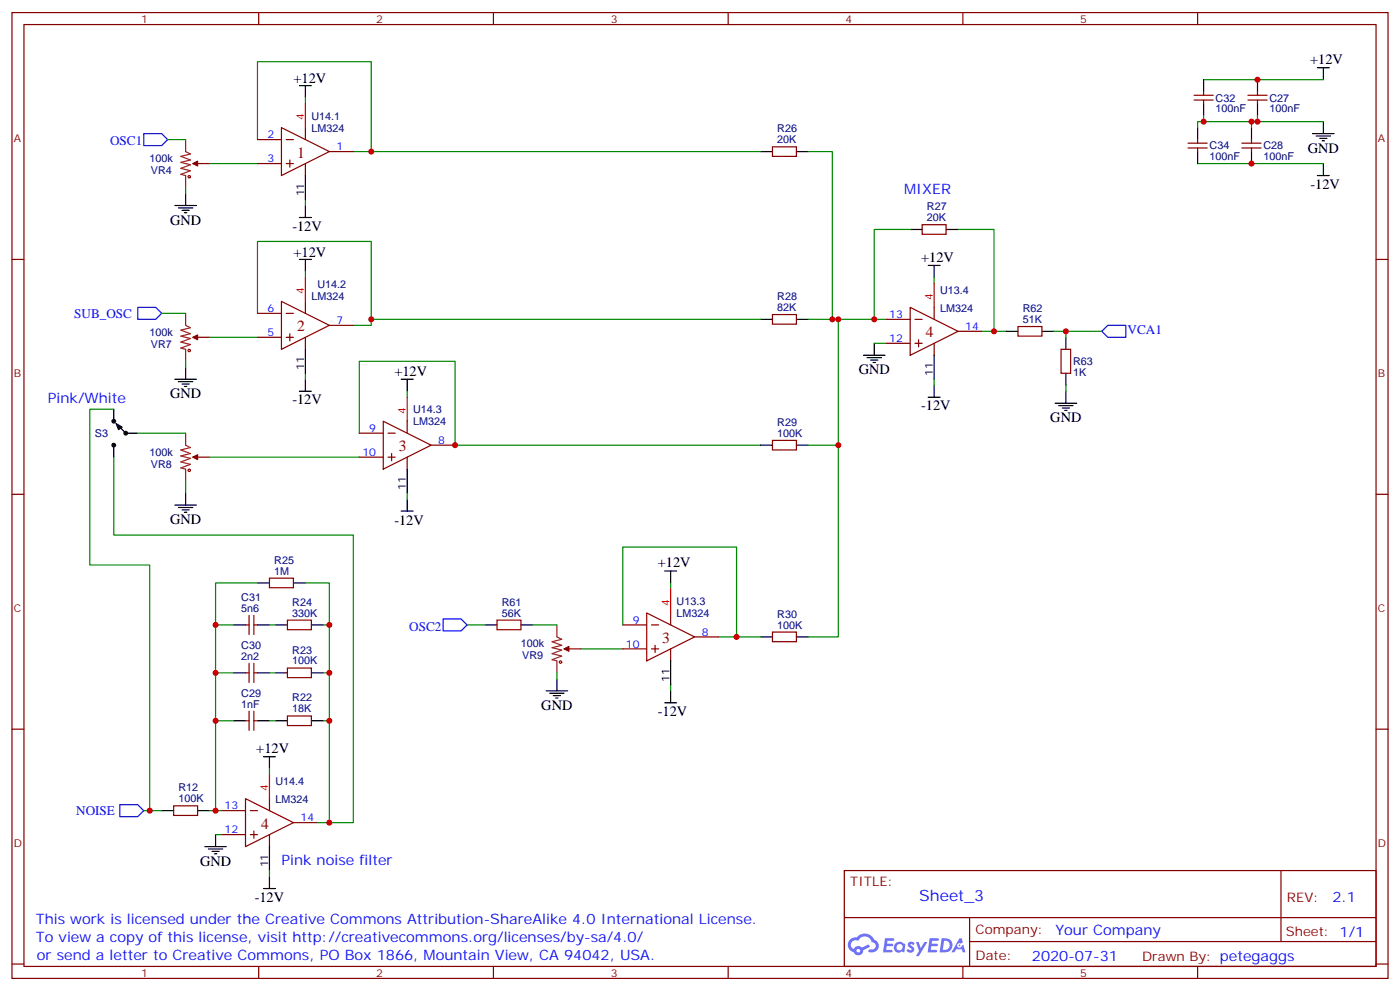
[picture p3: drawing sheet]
<svg xmlns="http://www.w3.org/2000/svg" width="412mm" height="292mm" viewBox="0 0 412 292" stroke-linecap="round" stroke-linejoin="round" font-family="sans-serif">
<g fill="none" stroke="#870000" stroke-width=".35">
<path d="M3.5 3.7h405.4v284.3h-405.4zM7.1 7.2h398.2v277.3h-398.2zM76.2 3.7v3.5M145.3 3.7v3.5M214.5 3.7v3.5M283.6 3.7v3.5M352.8 3.7v3.5M3.5 76.4h3.6M405.3 76.4h3.6M3.5 145.5h3.6M405.3 145.5h3.6M3.5 214.7h3.6"/>
<path d="M405.3 214.7h3.6M248.7 256.3h156.6v28.2h-156.6zM377.3 256.3v20.9M248.7 270.1h156.5M285.6 277.2h119.6M285.6 270.1v14.2M3.5 283.8h3.6M76.2 284.5v3.5M145.3 284.5v3.5M214.5 284.5v3.5M283.6 284.5v3.5M352.8 284.5v3.5"/>
<path d="M405.3 283.8h3.6"/>
</g>
<g fill="#5487ff">
<path d="M267.7 277.5a1.22 1.22 0 0 1 1.7 .2l-.4 .6a.47 .47 0 0 0-.3-.4 .47 .47 0 0 0-.5 .2l.1 .2a1.14 1.14 0 0 1 .8 1.8 1.14 1.14 0 0 1-1.9 0l-.2-.2 .5-.6 .7 .5a.29 .29 0 0 0 .3-.3 .29 .29 0 0 0-.2-.3 1.04 1.04 0 0 1-.6-1.7z"/>
<path d="M260.7 276.2h2.4l.3 .2-.2 .5-1.8 .1-.1 .8h1.5l.3 .4-.3 .4h-1.6l-.2 1.1h1.7l.2 .3-.2 .3-2.6 .1z"/>
<path d="M273.8 276.2h2.4l.3 .2-.1 .5-1.8 .1-.2 .8h1.6l.3 .4-.4 .4-1.6-.1-.1 1.1 1.7 .1 .2 .3-.2 .3-2.6 .1z"/>
<path d="M282.6 276.2h.7l.3 1.3-.6 .3a.69 .69 0 0 0-1 .3 .69 .69 0 0 0 .4 .9 .69 .69 0 0 0 .9-.6l.5-.2 .6 2.2h-.8l-.2-.9h-1.8l-.5 .9h-.8z"/>
<path d="M269.8 277.3h.8l.6 1.8 1.1-1.8h.9l-2.6 4.2h-.8l.9-1.5z"/>
<path d="M277.4 276.2l-.6 4.2h1.3a2.11 2.11 0 0 0 2.5-2.1 2.11 2.11 0 0 0-2.5-2.1zM278.1 277a1.39 1.39 0 0 1 1.7 1.4 1.39 1.39 0 0 1-1.8 1.2h-.3z"/>
<path d="M263.7 277.8a1.54 1.54 0 0 0-.1 2.2 1.54 1.54 0 0 0 2.2 .1l.6 .3 .3-2.3-.2-.3h-.4a1.49 1.49 0 0 0-2.4 0zM264 278.8a.94 .94 0 0 1 1.8 0 .94 .94 0 0 1-1.8 0z"/>
<path d="M250.4 276.6a2.18 2.18 0 0 0 1.1 3.7 1.44 1.44 0 0 0 1.6 .9 1.44 1.44 0 0 0 1.2-1.4l2-1.1-.5-.7-1.9 1a1.47 1.47 0 0 0-2.4 .4 1.39 1.39 0 0 1-.7-1.9 1.39 1.39 0 0 1 2-.5 2.12 2.12 0 0 1 2.2-1.3 2.12 2.12 0 0 1 1.9 1.7 1.14 1.14 0 0 1 1.1 1.4 1.14 1.14 0 0 1-1.7 .7 .43 .43 0 0 0-.5 .4 .43 .43 0 0 0 .4 .5 1.98 1.98 0 0 0 2.5-1.2 1.98 1.98 0 0 0-1.2-2.6 3.1 3.1 0 0 0-5.3-.6l-.9 .1zM252.3 279.9a.55 .55 0 0 1 1.1 0 .55 .55 0 0 1-1.1 0z"/>
<circle cx="282.6" cy="278.3" r=".26"/>
</g>
<path d="M42.3 39.3h5.3l1.8 1.8-1.8 1.8h-5.3zM40.6 90.5h5.3l1.7 1.8-1.7 1.7h-5.3zM326.3 95.8h5.3v3.5h-5.3l-1.7-1.8zM130.5 182.2h5.3l1.8 1.8-1.8 1.7h-5.3zM35.3 236.9h5.3l1.7 1.8-1.7 1.7h-5.3z" fill="none" stroke="#00f" stroke-width=".35"/>
<path d="M54.7 41.1v3.5l1.4 .7-2.8 .7 2.8 1.1-2.8 .7 2.8 .7-2.8 1.1 2.8 .7-2.8 1 1.4 .4v3.5M56.8 48.2h1.4M54.7 92.3v3.5l1.4 .7-2.8 .7 2.8 1-2.8 .8 2.8 .7-2.8 1 2.8 .7-2.8 1.1 1.4 .3v3.6M56.8 99.3h1.4M54.7 127.5v3.6l1.4 .7-2.8 .7 2.8 1-2.8 .7 2.8 .7-2.8 1.1 2.8 .7-2.8 1.1 1.4 .3v3.5M56.8 134.6h1.4M164 184v3.5l1.5 .7-2.9 .7 2.9 1.1-2.9 .7 2.9 .7-2.9 1 2.9 .7-2.9 1.1 1.4 .4v3.5M166.2 191h1.4" fill="none" stroke="#8c2424" stroke-width=".35"/>
<g fill="#870000" stroke="#870000" stroke-width=".35">
<path d="M56.8 48.2l1.4-.8v1.5z"/>
<path d="M56.8 99.3l1.4-.7v1.4z"/>
<path d="M56.8 134.6l1.4-.7v1.4z"/>
<path d="M166.2 191l1.4-.7v1.4z"/>
</g>
<g fill="none" stroke="#a10000" stroke-width=".35">
<circle cx="55.7" cy="52" r=".35"/>
<circle cx="55.7" cy="103.2" r=".35"/>
<circle cx="55.7" cy="138.5" r=".35"/>
<circle cx="165.1" cy="194.9" r=".35"/>
</g>
<g fill="none" stroke="#870000" stroke-width=".35">
<path d="M82.9 37.6l14.1 7-14.1 7.1zM90 37.6v3.5M351.7 29.5h5.7M351.7 28h5.7M354.5 27v1M354.5 29.5v1M367.6 29.5h5.6M367.6 28h5.6M370.4 27v1M370.4 29.5v1M58.2 48.2h3.5M75.8 48.2h7.1"/>
<path d="M75.8 41.1h7.1M84.3 48.2h2.1M84.3 41.1h2.1M85.4 47.1v2.1M90 48.2v3.5M97 44.6h7.1M227.5 43.2h7.1v2.8h-7.1zM350 43.6h5.6M350 42.2h5.6M352.8 41.1v1.1M352.8 43.6v1M365.8 43.6h5.7"/>
<path d="M365.8 42.2h5.7M368.7 41.1v1.1M368.7 43.6v1M271.6 66.1h7.1v2.9h-7.1zM58.2 99.3h3.5M75.8 99.3h7.1M75.8 92.3h7.1M82.9 88.7l14.1 7.1-14.1 7zM84.3 99.3h2.1M84.3 92.3h2.1M85.4 98.2v2.2M90 88.7v3.6"/>
<path d="M90 99.3v3.5M97 95.8h7.1M227.5 92.6h7.1v2.8h-7.1zM261.1 94h7M268.1 90.5l14.1 7-14.1 7.1zM269.5 94h2.1M275.2 90.5v3.5M282.2 97.5h7.1M299.9 96.1h7v2.9h-7zM261.1 101.1h7M269.5 101.1h2.1M270.6 100v2.1"/>
<path d="M275.2 101.1v3.5M312.6 102.8h2.8v7.1h-2.8zM58.2 134.6h3.5M105.8 134.6h7.1M105.8 127.5h7.1M112.9 124l14.1 7.1-14.1 7zM114.3 134.6h2.1M114.3 127.5h2.1M115.4 133.5v2.1M119.9 124v3.5M119.9 134.6v3.5M127 131.1h7.1"/>
<path d="M227.5 129.6h7.1v2.9h-7.1zM79.4 170.2h7v2.8h-7zM72.3 198.1h1.1M72.3 184h1.1M73.4 181.2v5.6M73.4 195.3v5.6M74.8 181.2v5.6M74.8 195.3v5.6M74.8 198.1h1M74.8 184h1M84.7 196.7h7v2.8h-7zM84.7 182.6h7v2.8h-7z"/>
<path d="M146.4 182.6h7.1v2.8h-7.1zM167.6 191h3.5M183.4 184h7.1M183.4 191h7.1M190.5 180.4l14.1 7.1-14.1 7.1zM191.9 184h2.1M191.9 191h2.1M193 190v2.1M197.6 180.4v3.6M197.6 191v3.6M204.6 187.5h7.1M227.5 186.1h7.1v2.8h-7.1z"/>
<path d="M72.3 212.2h1.1M73.4 209.4v5.6M74.8 209.4v5.6M74.8 212.2h1M84.7 210.8h7v2.8h-7zM51.2 237.2h7v2.9h-7zM65.3 238.7h7M72.3 235.1l14.1 7.1-14.1 7zM73.7 238.7h2.1M79.4 235.1v3.6M65.3 245.7h7M73.7 245.7h2.1"/>
<path d="M74.8 244.7v2.1M79.4 245.7v3.5M86.4 242.2h7.1"/>
</g>
<g fill="none" stroke="#008700" stroke-width=".35">
<path d="M90 28.8v1.7M354.5 23.5h35.3M354.5 34v1.8h14.2M354.5 35.8h-1.7v1.8M370.4 34v1.8h19.4M370.4 35.8h-1.7v1.8M49.4 41.1h5.3M54.7 55.2v1.8M61.7 48.2h14.1M75.8 41.1v-22.9h33.6v26.4h-5.3M90 58.7v1.8M109.4 44.6h114.6"/>
<path d="M238.1 44.6h7.1v49.4h15.9M352.8 48.2h37M90 79.9v1.8M268.1 67.6h-10.6v26.4M282.2 67.6h10.6v29.9h-3.5M47.6 92.3h7.1M61.7 99.3h14.1M75.8 92.3v-21.2h33.6v24.7h-5.3M109.4 94h114.6M238.1 94h7.1M246.9 94v37.1h-8.8M275.2 81.7v1.7"/>
<path d="M292.8 97.5h3.5M310.4 97.5h14.2M314 97.5v1.8M54.7 106.4v1.7M90 109.9v1.8M119.9 115.2v1.7M257.5 101.1h3.6M275.2 111.7v1.7M314 113.4v1.8M33.5 120.5h-7v45.8h17.6v72.4M33.5 134.6v22.9h70.6v84.7h-7.1M40.6 127.5h14.1"/>
<path d="M61.7 134.6h44.1M105.8 127.5v-21.1h28.3v24.7h89.9M246.9 131.1v56.4h-8.8M54.7 141.6v3.6M119.9 145.2v1.7M75.8 171.6h-12.3v67.1M90 171.6h7v70.6h-3.5M197.6 171.6v1.8M63.5 198.1h5.3M63.5 184h5.3M79.4 198.1h1.7M79.4 184h1.7"/>
<path d="M95.2 198.1h1.8M95.2 184h1.8M137.6 184h5.3M157 184h7M164 198.1v1.7M171.1 191h12.3M183.4 184v-23h33.6v26.5h-5.3M217 187.5h7M63.5 212.2h5.3M79.4 212.2h1.7M95.2 212.2h1.8M197.6 201.6v1.8"/>
<path d="M42.3 238.7h5.3M61.7 238.7h3.6M79.4 226.3v1.8M63.5 245.7h1.8M79.4 256.3v1.8"/>
</g>
<g fill="none" stroke="#000" stroke-width=".35">
<path d="M388.1 19.9h3.5M389.8 19.9v3.6M88.2 25.2h3.5M90 25.2v3.6M352.8 37.6v3.5M354.5 23.5v3.5M354.5 30.5v3.5M368.7 37.6v3.5M370.4 23.5v3.5M370.4 30.5v3.5M386.6 39.3h6.4M389.8 35.8v3.5"/>
<path d="M54.7 57v3.5M90 51.7v7M224 44.6h3.5M234.6 44.6h3.5M352.8 44.6v3.6M368.7 44.6v3.6M387.7 40h4.2M388.1 51.7h3.5M388.8 40.7h2.1M389.5 41.5h.7M389.8 48.2v3.5M51.5 60.5h6.4"/>
<path d="M52.6 61.2h4.2M53.6 61.9h2.1M54.3 62.6h.7M88.2 64h3.5M88.2 76.4h3.5M90 60.5v3.5M90 76.4v3.5M268.1 67.6h3.5M273.4 78.1h3.5M275.2 78.1v3.6M278.7 67.6h3.5M224 94h3.5"/>
<path d="M234.6 94h3.5M296.3 97.5h3.6M306.9 97.5h3.5M314 99.3v3.5M51.5 111.7h6.4M52.6 112.4h4.2M53.6 113.1h2.1M54.3 113.8h.7M54.7 108.1v3.6M88.2 115.2h3.5M90 102.8v7.1M90 111.7v3.5"/>
<path d="M118.2 111.7h3.5M119.9 111.7v3.5M254.4 104.6h6.3M255.4 105.3h4.2M256.5 106h2.1M257.2 106.7h.7M257.5 101.1v3.5M273.4 116.9h3.5M275.2 104.6v7.1M275.2 113.4v3.5M310.8 118.7h6.3M311.9 119.4h4.2"/>
<path d="M314 109.9v3.5M314 115.2v3.5M33.5 120.5v2.8M33.5 131.8v2.8M35.3 125.8l1.7 1.7M37.7 127.5h2.9M119.9 138.1v7.1M224 131.1h3.5M234.6 131.1h3.5M312.9 120.1h2.1M313.6 120.8h.7M51.5 148.7h6.4"/>
<path d="M52.6 149.4h4.2M53.6 150.1h2.1M54.3 150.8h.7M54.7 145.2v3.5M118.2 150.5h3.5M119.9 146.9v3.6M75.8 171.6h3.6M86.4 171.6h3.6M195.8 168.1h3.5M197.6 168.1v3.5M68.8 198.1h3.5M68.8 184h3.5"/>
<path d="M75.8 198.1h3.6M75.8 184h3.6M81.1 198.1h3.6M81.1 184h3.6M91.7 198.1h3.5M91.7 184h3.5M142.9 184h3.5M153.5 184h3.5M164 199.8v3.6M197.6 194.6v7M224 187.5h3.5M234.6 187.5h3.5"/>
<path d="M68.8 212.2h3.5M75.8 212.2h3.6M81.1 212.2h3.6M91.7 212.2h3.5M160.9 203.4h6.3M161.9 204.1h4.3M163 204.8h2.1M163.7 205.5h.7M195.8 206.9h3.5M197.6 203.4v3.5M47.6 238.7h3.6M58.2 238.7h3.5"/>
<path d="M77.6 222.8h3.5M79.4 222.8v3.5M60.3 249.2h6.4M61.4 249.9h4.2M62.4 250.6h2.2M63.1 251.4h.8M63.5 245.7v3.5M79.4 249.2v7.1M79.4 258.1v3.5M77.6 261.6h3.5"/>
</g>
<path d="M90 30.5v7.1M90 81.7v7M275.2 83.4v7.1M119.9 116.9v7.1M197.6 173.4v7M79.4 228.1v7" fill="none" stroke="#f00" stroke-width=".35"/>
<g fill="#000" stroke="#000" stroke-width=".35">
<path d="M34.2 124.7l1.8 1.1-1.1 .7z"/>
<circle cx="33.5" cy="131.1" r=".53"/>
<circle cx="33.5" cy="124" r=".53"/>
<circle cx="37" cy="127.5" r=".53"/>
</g>
<g fill="#c00">
<circle cx="134.1" cy="131.1" r=".88"/>
<circle cx="292.8" cy="97.5" r=".88"/>
<circle cx="217" cy="187.5" r=".88"/>
<circle cx="245.2" cy="94" r=".88"/>
<circle cx="109.4" cy="44.6" r=".88"/>
<circle cx="354.5" cy="35.8" r=".88"/>
<circle cx="44.1" cy="238.7" r=".88"/>
<circle cx="97" cy="198.1" r=".88"/>
<circle cx="63.5" cy="198.1" r=".88"/>
<circle cx="63.5" cy="238.7" r=".88"/>
<circle cx="370.4" cy="35.8" r=".88"/>
<circle cx="63.5" cy="212.2" r=".88"/>
<circle cx="63.5" cy="184" r=".88"/>
<circle cx="97" cy="212.2" r=".88"/>
<circle cx="97" cy="184" r=".88"/>
<circle cx="97" cy="242.2" r=".88"/>
<circle cx="370.4" cy="23.5" r=".88"/>
<circle cx="368.7" cy="35.8" r=".88"/>
<circle cx="368.7" cy="48.2" r=".88"/>
<circle cx="257.5" cy="94" r=".88"/>
<circle cx="109.4" cy="94" r=".88"/>
<circle cx="246.9" cy="94" r=".88"/>
<circle cx="246.9" cy="131.1" r=".88"/>
<circle cx="314" cy="97.5" r=".88"/>
</g>
<g font-size="4.6" fill="#800">
<text x="87.5" y="46.4">1</text>
<text x="87.5" y="97.5">2</text>
<text x="272.7" y="99.3">4</text>
<text x="117.5" y="132.8">3</text>
<text x="195.1" y="189.3">3</text>
<text x="76.9" y="243.9">4</text>
</g>
<text font-size="4.6" fill="#00f" x="270.8" y="265.3">Sheet_3</text>
<g font-size="4.2">
<text x="385.9" y="18.8">+12V</text>
<text x="86.4" y="24.5">+12V</text>
<text x="385.2" y="45">GND</text>
<text x="386" y="55.6">-12V</text>
<text x="50.1" y="66.1">GND</text>
<text x="86.1" y="67.9">-12V</text>
<text x="86.4" y="75.7">+12V</text>
<text x="271.3" y="77.1">+12V</text>
<text x="116.2" y="110.6">+12V</text>
<text x="252.9" y="110.2">GND</text>
<text x="50.1" y="117.3">GND</text>
<text x="86.1" y="119.1">-12V</text>
<text x="271.3" y="120.8">-12V</text>
<text x="309.4" y="124.4">GND</text>
<text x="50.1" y="154.3">GND</text>
<text x="116.2" y="154.4">-12V</text>
<text x="193.8" y="167">+12V</text>
<text x="159.5" y="209">GND</text>
<text x="193.8" y="210.9">-12V</text>
<text x="75.5" y="221.6">+12V</text>
<text x="58.9" y="254.9">GND</text>
<text x="75" y="265.5">-12V</text>
</g>
<g font-size="4.2" fill="#00f">
<text x="266.3" y="57">MIXER</text>
<text x="14.1" y="118.7">Pink/White</text>
<text x="82.9" y="254.5">Pink noise filter</text>
<text x="392.5" y="265.6">2.1</text>
<text x="10.6" y="272.2">This work is licensed under the Creative Commons Attribution-ShareAlike 4.0 International License.</text>
<text x="310.9" y="275.1">Your Company</text>
<text x="10.6" y="277.5">To view a copy of this license, visit http://creativecommons.org/licenses/by-sa/4.0/</text>
<text x="10.9" y="282.8">or send a letter to Creative Commons, PO Box 1866, Mountain View, CA 94042, USA.</text>
<text x="304" y="282.9">2020-07-31</text>
</g>
<g font-size="3.9" fill="#00f">
<text x="32.4" y="42.7">OSC1</text>
<text x="21.9" y="93.6">SUB_OSC</text>
<text x="332.1" y="98.2">VCA1</text>
<text x="120.6" y="185.7">OSC2</text>
<text x="22.5" y="239.9">NOISE</text>
</g>
<g font-size="3.9" fill="#800">
<text x="250.5" y="260.9">TITLE:</text>
<text x="379.1" y="265.6">REV:</text>
<text x="287.4" y="275.1">Company:</text>
<text x="378.7" y="275.7">Sheet: 1/1</text>
<text x="287.4" y="282.8">Date:</text>
<text x="336.4" y="282.8">Drawn By: petegaggs</text>
</g>
<g font-size="3.2" fill="#800">
<text x="41.6" y="6.7">1</text>
<text x="110.8" y="6.7">2</text>
<text x="179.9" y="6.7">3</text>
<text x="249.1" y="6.7">4</text>
<text x="318.2" y="6.7">5</text>
<text x="4.1" y="41.8">A</text>
<text x="405.9" y="41.8">A</text>
<text x="4.1" y="110.9">B</text>
<text x="405.9" y="110.9">B</text>
<text x="4.1" y="180.1">C</text>
<text x="405.9" y="180.1">C</text>
<text x="4.1" y="249.2">D</text>
<text x="405.9" y="249.2">D</text>
<text x="41.6" y="287.5">1</text>
<text x="110.8" y="287.5">2</text>
<text x="179.9" y="287.5">3</text>
<text x="249.1" y="287.5">4</text>
<text x="318.2" y="287.5">5</text>
</g>
<g font-size="3.2" fill="#000080">
<text x="358.1" y="29.9">C32</text>
<text x="373.9" y="29.9">C27</text>
<text x="91.7" y="35.3">U14.1</text>
<text x="358.1" y="33.1">100nF</text>
<text x="373.9" y="33.1">100nF</text>
<text x="91.7" y="38.8">LM324</text>
<text x="229" y="38.9">R26</text>
<text x="44" y="47.7">100k</text>
<text x="229" y="42.2">20K</text>
<text x="356.3" y="47.2">100nF</text>
<text x="356.3" y="44">C34</text>
<text x="372.2" y="47.2">100nF</text>
<text x="372.2" y="44">C28</text>
<text x="44.5" y="51.3">VR4</text>
<text x="273.1" y="65.1">20K</text>
<text x="273.1" y="61.9">R27</text>
<text x="91.7" y="88.2">LM324</text>
<text x="93.5" y="84.7">U14.2</text>
<text x="229" y="88.3">R28</text>
<text x="276.9" y="86.4">U13.4</text>
<text x="229" y="91.5">82K</text>
<text x="276.9" y="91.7">LM324</text>
<text x="301.3" y="95.1">51K</text>
<text x="301.3" y="91.9">R62</text>
<text x="44" y="98.9">100k</text>
<text x="44.5" y="102.4">VR7</text>
<text x="316.1" y="107.5">R63</text>
<text x="316.1" y="110.7">1K</text>
<text x="121.7" y="125.2">LM324</text>
<text x="121.7" y="121.7">U14.3</text>
<text x="229" y="125.4">R29</text>
<text x="28" y="128.7">S3</text>
<text x="229" y="128.6">100K</text>
<text x="44" y="134.2">100k</text>
<text x="44.5" y="137.7">VR8</text>
<text x="80.8" y="165.9">R25</text>
<text x="80.8" y="169.2">1M</text>
<text x="71.1" y="176.9">C31</text>
<text x="86.1" y="178.3">R24</text>
<text x="147.8" y="178.3">R61</text>
<text x="199.3" y="178.2">U13.3</text>
<text x="71.1" y="180.1">5n6</text>
<text x="86.1" y="181.5">330K</text>
<text x="147.8" y="181.5">56K</text>
<text x="199.3" y="181.7">LM324</text>
<text x="229" y="185">100K</text>
<text x="229" y="181.8">R30</text>
<text x="71.1" y="191">C30</text>
<text x="153.4" y="190.6">100k</text>
<text x="71.1" y="194.2">2n2</text>
<text x="86.1" y="195.6">100K</text>
<text x="86.1" y="192.4">R23</text>
<text x="153.8" y="194.2">VR9</text>
<text x="71.1" y="208.3">1nF</text>
<text x="71.1" y="205.1">C29</text>
<text x="86.1" y="209.7">18K</text>
<text x="86.1" y="206.5">R22</text>
<text x="52.6" y="233">R12</text>
<text x="81.1" y="231.1">U14.4</text>
<text x="52.6" y="236.2">100K</text>
<text x="81.1" y="236.4">LM324</text>
</g>
<g font-size="3.2" fill="#f00">
<text x="89.6" y="35.5" transform="rotate(-90 89.6 35.5)">4</text>
<text x="89.6" y="86.6" transform="rotate(-90 89.6 86.6)">4</text>
<text x="274.8" y="88.4" transform="rotate(-90 274.8 88.4)">4</text>
<text x="119.6" y="121.9" transform="rotate(-90 119.6 121.9)">4</text>
<text x="197.2" y="178.3" transform="rotate(-90 197.2 178.3)">4</text>
<text x="79" y="233" transform="rotate(-90 79 233)">4</text>
</g>
<g font-size="3.2" fill="#00f">
<text x="78.8" y="40.7">2</text>
<text x="78.8" y="47.8">3</text>
<text x="99.1" y="44.3">1</text>
<text x="78.8" y="91.9">6</text>
<text x="99.1" y="95.4">7</text>
<text x="262" y="93.7">13</text>
<text x="78.8" y="99">5</text>
<text x="262" y="100.7">12</text>
<text x="284.3" y="97.2">14</text>
<text x="108.8" y="127.2">9</text>
<text x="129.1" y="130.7">8</text>
<text x="106.7" y="134.2">10</text>
<text x="186.4" y="183.6">9</text>
<text x="184.4" y="190.7">10</text>
<text x="206.7" y="187.1">8</text>
<text x="66.2" y="238.3">13</text>
<text x="66.2" y="245.4">12</text>
<text x="88.5" y="241.8">14</text>
</g>
<g font-size="3.2">
<text x="89.6" y="57.8" transform="rotate(-90 89.6 57.8)">11</text>
<text x="89.6" y="109" transform="rotate(-90 89.6 109)">11</text>
<text x="274.8" y="110.7" transform="rotate(-90 274.8 110.7)">11</text>
<text x="119.6" y="144.3" transform="rotate(-90 119.6 144.3)">11</text>
<text x="197.2" y="200.7" transform="rotate(-90 197.2 200.7)">11</text>
<text x="79" y="255.4" transform="rotate(-90 79 255.4)">11</text>
</g>
</svg>
